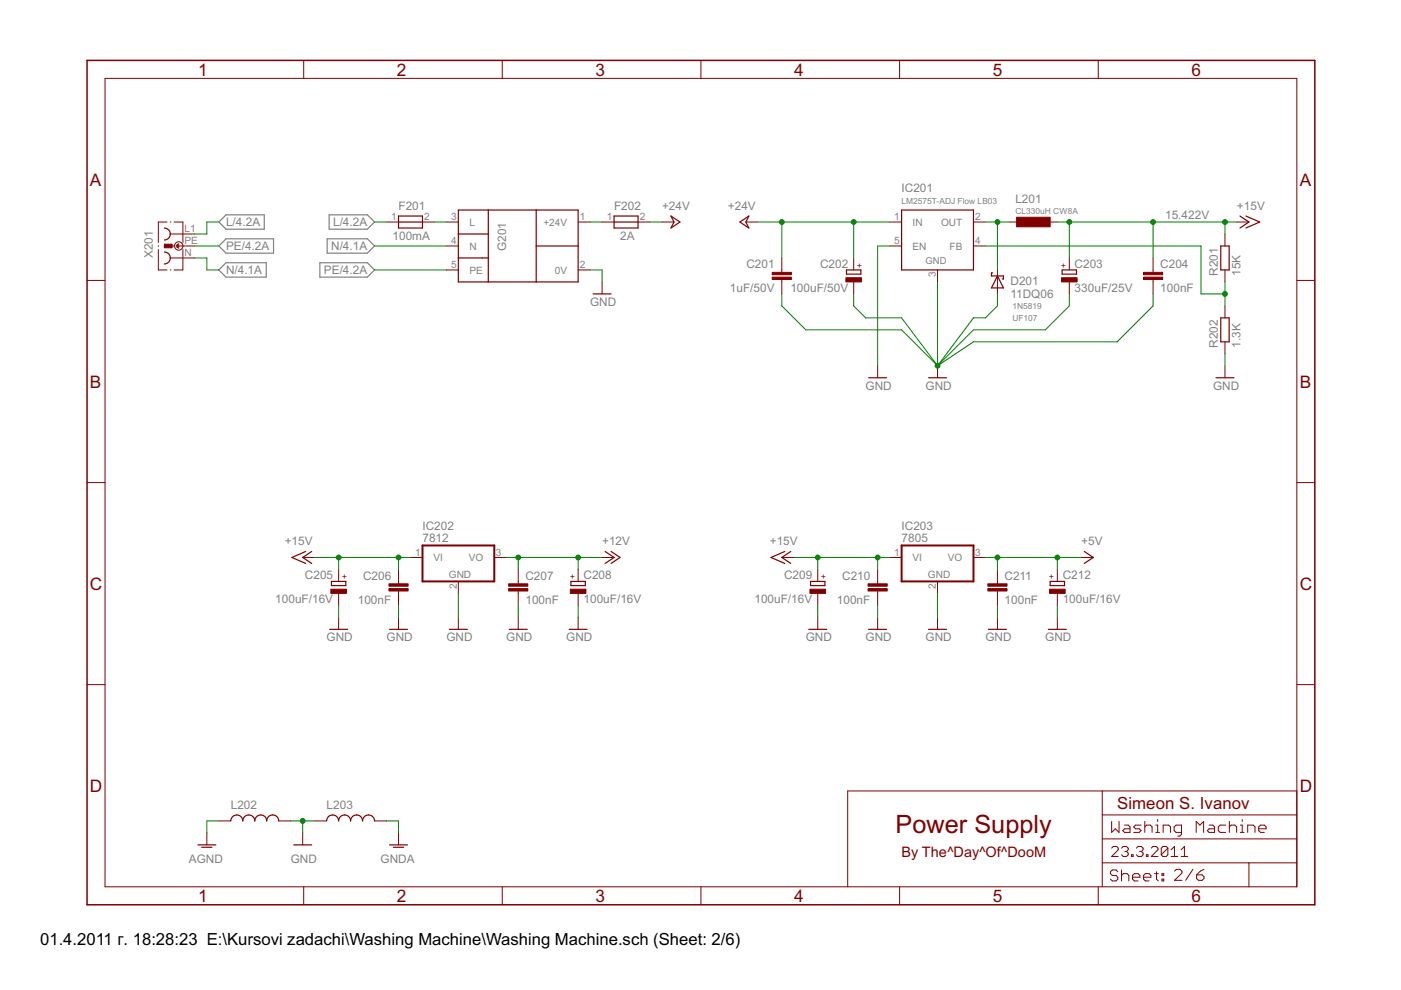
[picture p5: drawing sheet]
<svg xmlns="http://www.w3.org/2000/svg" width="297mm" height="210mm" viewBox="0 0 297 210" stroke-linecap="round" stroke-linejoin="round" font-family="sans-serif">
<g fill="#808080" stroke="#808080" stroke-width=".25">
<path d="M47.9 45.6l-1.5 1.5z"/>
<path d="M47.9 45.6h8.1z"/>
<path d="M46.4 47.1l1.5 1.5z"/>
<path d="M47.9 48.6h8.1z"/>
<path d="M56 45.6v3z"/>
<path d="M79.4 47.1l-1.5 1.5z"/>
<path d="M69.8 48.6h8.1z"/>
<path d="M77.9 45.6l1.5 1.5z"/>
<path d="M69.8 45.6h8.1z"/>
<path d="M69.8 45.6v3z"/>
<path d="M47.9 55.7l-1.5 1.5z"/>
<path d="M47.9 55.7h8.6z"/>
<path d="M46.4 57.2l1.5 1.6z"/>
<path d="M47.9 58.8h8.6z"/>
<path d="M56.5 55.7v3.1z"/>
<path d="M79.4 52.2l-1.5 1.5z"/>
<path d="M69.4 53.7h8.5z"/>
<path d="M77.9 50.6l1.5 1.6z"/>
<path d="M69.4 50.6h8.5z"/>
<path d="M69.4 50.6v3.1z"/>
<path d="M47.9 50.6l-1.5 1.6z"/>
<path d="M47.9 50.6h10.1z"/>
<path d="M46.4 52.2l1.5 1.5z"/>
<path d="M47.9 53.7h10.1z"/>
<path d="M58 50.6v3.1z"/>
<path d="M79.4 57.2l-1.5 1.6z"/>
<path d="M67.8 58.8h10.1z"/>
<path d="M77.9 55.7l1.5 1.5z"/>
<path d="M67.8 55.7h10.1z"/>
<path d="M67.8 55.7v3.1z"/>
</g>
<g fill="#800000" stroke="#800000" stroke-width=".21">
<path d="M275 182.9v5.1z"/>
<path d="M275 177.9v5z"/>
<path d="M275 172.8v5.1z"/>
<path d="M275 167.7v5.1z"/>
<path d="M179.7 167.7v20.3z"/>
<path d="M179.7 167.7h54z"/>
<path d="M233.7 167.7h41.3z"/>
<path d="M264.8 182.9v5.1z"/>
<path d="M264.8 182.9h10.2z"/>
<path d="M233.7 182.9h31.1z"/>
<path d="M233.7 182.9v5.1z"/>
<path d="M233.7 177.9v5z"/>
<path d="M233.7 177.9h41.3z"/>
<path d="M233.7 172.8v5.1z"/>
<path d="M233.7 172.8h41.3z"/>
<path d="M233.7 167.7v5.1z"/>
<path d="M235.7 174.2v2.3z"/>
<path d="M235.7 176.5l.8-.8z"/>
<path d="M236.5 175.7l.8 .8z"/>
<path d="M237.3 174.2v2.3z"/>
<path d="M238.4 174.9h.8z"/>
<path d="M239.2 174.9l.4 .4z"/>
<path d="M239.6 175.3v1.2z"/>
<path d="M238.4 176.5h1.2z"/>
<path d="M238 176.1l.4 .4z"/>
<path d="M238 176.1l.4-.4z"/>
<path d="M238.4 175.7h1.2z"/>
<path d="M240.4 176.5h1.1z"/>
<path d="M241.5 176.5l.4-.4z"/>
<path d="M241.5 175.7l.4 .4z"/>
<path d="M240.8 175.7h.7z"/>
<path d="M240.4 175.3l.4 .4z"/>
<path d="M240.4 175.3l.4-.4z"/>
<path d="M240.8 174.9h1.1z"/>
<path d="M242.7 174.2v2.3z"/>
<path d="M242.7 175.3l.4-.4z"/>
<path d="M243.1 174.9h.8z"/>
<path d="M243.9 174.9l.4 .4z"/>
<path d="M244.3 175.3v1.2z"/>
<path d="M245 174.9h.4z"/>
<path d="M245.4 174.9v1.6z"/>
<path d="M245 176.5h.8z"/>
<path d="M245.4 173.8v.4z"/>
<path d="M246.6 174.9v1.6z"/>
<path d="M246.6 174.9h1.2z"/>
<path d="M247.8 174.9l.4 .4z"/>
<path d="M248.2 175.3v1.2z"/>
<path d="M249.7 177.3h.4z"/>
<path d="M250.1 177.3l.4-.4z"/>
<path d="M250.5 174.9v2z"/>
<path d="M249.3 174.9h1.2z"/>
<path d="M248.9 175.3l.4-.4z"/>
<path d="M248.9 175.3v.8z"/>
<path d="M248.9 176.1l.4 .4z"/>
<path d="M249.3 176.5h1.2z"/>
<path d="M253.6 174.2v2.3z"/>
<path d="M253.6 174.2l.8 .7z"/>
<path d="M254.4 174.9l.8-.7z"/>
<path d="M255.2 174.2v2.3z"/>
<path d="M256.3 174.9h.8z"/>
<path d="M257.1 174.9l.4 .4z"/>
<path d="M257.5 175.3v1.2z"/>
<path d="M256.3 176.5h1.2z"/>
<path d="M256 176.1l.3 .4z"/>
<path d="M256 176.1l.3-.4z"/>
<path d="M256.3 175.7h1.2z"/>
<path d="M258.7 174.9h1.2z"/>
<path d="M258.3 175.3l.4-.4z"/>
<path d="M258.3 175.3v.8z"/>
<path d="M258.3 176.1l.4 .4z"/>
<path d="M258.7 176.5h1.2z"/>
<path d="M260.6 174.2v2.3z"/>
<path d="M260.6 175.3l.4-.4z"/>
<path d="M261 174.9h.8z"/>
<path d="M261.8 174.9l.4 .4z"/>
<path d="M262.2 175.3v1.2z"/>
<path d="M263 174.9h.4z"/>
<path d="M263.4 174.9v1.6z"/>
<path d="M263 176.5h.8z"/>
<path d="M263.4 173.8v.4z"/>
<path d="M264.5 174.9v1.6z"/>
<path d="M264.5 174.9h1.2z"/>
<path d="M265.7 174.9l.4 .4z"/>
<path d="M266.1 175.3v1.2z"/>
<path d="M267.3 176.5h.8z"/>
<path d="M266.9 176.1l.4 .4z"/>
<path d="M266.9 175.3v.8z"/>
<path d="M266.9 175.3l.4-.4z"/>
<path d="M267.3 174.9h.8z"/>
<path d="M268.1 174.9l.3 .4z"/>
<path d="M268.4 175.3v.4z"/>
<path d="M266.9 175.7h1.5z"/>
<path d="M235.7 181.6h1.4z"/>
<path d="M237.1 180.2l-1.4 1.4z"/>
<path d="M237.1 179.8v.4z"/>
<path d="M236.7 179.5l.4 .3z"/>
<path d="M236 179.5h.7z"/>
<path d="M236 179.5l-.3 .3z"/>
<path d="M238.1 179.5l-.3 .3z"/>
<path d="M238.1 179.5h.7z"/>
<path d="M238.8 179.5l.4 .3z"/>
<path d="M239.2 179.8v.4z"/>
<path d="M239.2 180.2l-.4 .3z"/>
<path d="M238.5 180.5h.3z"/>
<path d="M238.8 180.5l.4 .4z"/>
<path d="M239.2 180.9v.3z"/>
<path d="M239.2 181.2l-.4 .4z"/>
<path d="M238.1 181.6h.7z"/>
<path d="M237.8 181.2l.3 .4z"/>
<path d="M239.9 181.2v.4z"/>
<path d="M239.9 181.2h.3z"/>
<path d="M240.2 181.2v.4z"/>
<path d="M239.9 181.6h.3z"/>
<path d="M240.9 179.8l.4-.3z"/>
<path d="M241.3 179.5h.7z"/>
<path d="M242 179.5l.4 .3z"/>
<path d="M242.4 179.8v.4z"/>
<path d="M242.4 180.2l-.4 .3z"/>
<path d="M241.6 180.5h.4z"/>
<path d="M242 180.5l.4 .4z"/>
<path d="M242.4 180.9v.3z"/>
<path d="M242.4 181.2l-.4 .4z"/>
<path d="M241.3 181.6h.7z"/>
<path d="M240.9 181.2l.4 .4z"/>
<path d="M243.1 181.2v.4z"/>
<path d="M243.1 181.2h.3z"/>
<path d="M243.4 181.2v.4z"/>
<path d="M243.1 181.6h.3z"/>
<path d="M244.1 181.6h1.4z"/>
<path d="M244.1 181.6l1.4-1.4z"/>
<path d="M245.5 179.8v.4z"/>
<path d="M245.2 179.5l.3 .3z"/>
<path d="M244.5 179.5h.7z"/>
<path d="M244.5 179.5l-.4 .3z"/>
<path d="M246.2 179.8v1.4z"/>
<path d="M246.5 179.5l-.3 .3z"/>
<path d="M246.5 179.5h.8z"/>
<path d="M247.3 179.5l.3 .3z"/>
<path d="M247.6 179.8v1.4z"/>
<path d="M247.6 181.2l-.3 .4z"/>
<path d="M246.5 181.6h.8z"/>
<path d="M246.2 181.2l.3 .4z"/>
<path d="M246.2 181.2l1.4-1.4z"/>
<path d="M248.3 180.2l.7-.7z"/>
<path d="M249 179.5v2.1z"/>
<path d="M248.3 181.6h1.4z"/>
<path d="M251.1 179.5l-.7 .7z"/>
<path d="M251.1 179.5v2.1z"/>
<path d="M250.4 181.6h1.4z"/>
<path d="M249 186.6h1.6z"/>
<path d="M249 186.6l1.6-1.5z"/>
<path d="M250.6 184.7v.4z"/>
<path d="M250.2 184.3l.4 .4z"/>
<path d="M249.4 184.3h.8z"/>
<path d="M249 184.7l.4-.4z"/>
<path d="M252.9 184.3l-1.5 2.3z"/>
<path d="M254.5 184.7l.8-.4z"/>
<path d="M254.5 184.7l-.8 .8z"/>
<path d="M253.7 185.5v.8z"/>
<path d="M253.7 186.3l.4 .3z"/>
<path d="M254.1 186.6h.8z"/>
<path d="M254.9 186.6l.4-.3z"/>
<path d="M255.3 185.9v.4z"/>
<path d="M254.9 185.5l.4 .4z"/>
<path d="M253.7 185.5h1.2z"/>
<path d="M236.6 184.4l.4 .4z"/>
<path d="M235.8 184.4h.8z"/>
<path d="M235.4 184.8l.4-.4z"/>
<path d="M235.4 184.8v.4z"/>
<path d="M235.4 185.2l.4 .4z"/>
<path d="M235.8 185.6h.8z"/>
<path d="M236.6 185.6l.4 .4z"/>
<path d="M237 186v.4z"/>
<path d="M237 186.4l-.4 .4z"/>
<path d="M235.8 186.8h.8z"/>
<path d="M235.4 186.4l.4 .4z"/>
<path d="M237.8 184.4v2.4z"/>
<path d="M237.8 185.6l.4-.4z"/>
<path d="M238.2 185.2h.8z"/>
<path d="M239 185.2l.3 .4z"/>
<path d="M239.3 185.6v1.2z"/>
<path d="M240.5 186.8h.8z"/>
<path d="M240.1 186.4l.4 .4z"/>
<path d="M240.1 185.6v.8z"/>
<path d="M240.1 185.6l.4-.4z"/>
<path d="M240.5 185.2h.8z"/>
<path d="M241.3 185.2l.4 .4z"/>
<path d="M241.7 185.6v.4z"/>
<path d="M240.1 186h1.6z"/>
<path d="M242.8 186.8h.8z"/>
<path d="M242.5 186.4l.3 .4z"/>
<path d="M242.5 185.6v.8z"/>
<path d="M242.5 185.6l.3-.4z"/>
<path d="M242.8 185.2h.8z"/>
<path d="M243.6 185.2l.4 .4z"/>
<path d="M244 185.6v.4z"/>
<path d="M242.5 186h1.5z"/>
<path d="M245.2 184.8v1.6z"/>
<path d="M245.2 186.4l.4 .4z"/>
<path d="M244.8 185.2h.8z"/>
<path d="M246.4 185.2h.3z"/>
<path d="M246.7 185.2v.4z"/>
<path d="M246.4 185.6h.3z"/>
<path d="M246.4 185.2v.4z"/>
<path d="M246.4 186.4h.3z"/>
<path d="M246.7 186.4v.4z"/>
<path d="M246.4 186.8h.3z"/>
<path d="M246.4 186.4v.4z"/>
<path d="M22.3 16.6v171.4z"/>
<path d="M18.5 59.5h3.8z"/>
<path d="M18.5 102.3h3.8z"/>
<path d="M18.5 145.2h3.8z"/>
<path d="M22.3 188h252.7z"/>
<path d="M64.4 188v3.8z"/>
<path d="M106.5 188v3.8z"/>
<path d="M148.6 188v3.8z"/>
<path d="M190.7 188v3.8z"/>
<path d="M232.9 188v3.8z"/>
<path d="M275 16.6v171.4z"/>
<path d="M275 59.5h3.8z"/>
<path d="M275 102.3h3.8z"/>
<path d="M275 145.2h3.8z"/>
<path d="M22.3 16.6h252.7z"/>
<path d="M64.4 12.8v3.8z"/>
<path d="M106.5 12.8v3.8z"/>
<path d="M148.6 12.8v3.8z"/>
<path d="M190.7 12.8v3.8z"/>
<path d="M232.9 12.8v3.8z"/>
<path d="M94.6 52.2h2.6z"/>
<path d="M94.6 47.1h2.6z"/>
<path d="M94.6 57.2h2.6z"/>
<path d="M122.6 47.1h2.5z"/>
<path d="M122.6 57.2h2.5z"/>
<path d="M127.7 59.8v2.5z"/>
<path d="M140.4 47.1h2.5z"/>
<path d="M38.8 49.6h2.5z"/>
<path d="M38.8 54.7h2.5z"/>
<path d="M36.9 57.2h1.9z"/>
<path d="M36.1 57.2h.1z"/>
<path d="M33.6 57.2h1.8z"/>
<path d="M33.6 52.9v4.3z"/>
<path d="M33.6 52.1v.1z"/>
<path d="M33.6 47.1v4.3z"/>
<path d="M33.6 47.1h1.8z"/>
<path d="M36.1 47.1h.1z"/>
<path d="M36.9 47.1h1.9z"/>
<path d="M38.8 47.1v4.3z"/>
<path d="M38.8 52.1v.1z"/>
<path d="M38.8 52.9v4.3z"/>
<path d="M36.4 52.2h.6z"/>
<path d="M38.8 52.2h2.5z"/>
<path d="M36.1 49.6h2.6z"/>
<path d="M36.1 54.7h2.6z"/>
<path d="M37.9 52.2h.6z"/>
<path d="M37.9 51.6v1.1z"/>
<path d="M37.6 51.8v.7z"/>
<path d="M37.4 51.9v.5z"/>
<path d="M82 47.1h2.5z"/>
<path d="M89.6 47.1h2.5z"/>
<path d="M127.7 47.1h2.5z"/>
<path d="M135.3 47.1h2.5z"/>
<path d="M84.5 176.6v2.5z"/>
<path d="M43.9 176.6v2.5z"/>
<path d="M59.1 174.1h2.5z"/>
<path d="M46.4 174.1h2.5z"/>
<path d="M79.4 174.1h2.6z"/>
<path d="M66.7 174.1h2.6z"/>
<path d="M64.2 176.6v2.5z"/>
<path d="M188.6 47.1h2.6z"/>
<path d="M206.4 47.1h2.5z"/>
<path d="M198.8 57.2v2.6z"/>
<path d="M206.4 52.2h2.5z"/>
<path d="M188.6 52.2h2.6z"/>
<path d="M198.8 77.6v2.5z"/>
<path d="M186.1 77.6v2.5z"/>
<path d="M181 59.8v2.5z"/>
<path d="M181 54.7v2.5z"/>
<path d="M226.7 59.8v2.5z"/>
<path d="M226.7 54.7v2.5z"/>
<path d="M211.5 59.8v2.5z"/>
<path d="M211.5 57.2v2.6z"/>
<path d="M221.6 47.1h2.6z"/>
<path d="M214 47.1h2.6z"/>
<path d="M259.7 49.6v2.6z"/>
<path d="M259.7 57.2v2.6z"/>
<path d="M259.7 64.9v2.5z"/>
<path d="M259.7 72.5v2.5z"/>
<path d="M259.7 77.6v2.5z"/>
<path d="M262.3 47.1h2.5z"/>
<path d="M158.1 47.1h2.6z"/>
<path d="M165.8 54.7v2.5z"/>
<path d="M165.8 59.8v2.5z"/>
<path d="M165.8 57.2v.5z"/>
<path d="M165.8 59.3v.5z"/>
<path d="M244.5 54.7v2.5z"/>
<path d="M244.5 59.8v2.5z"/>
<path d="M244.5 57.2v.5z"/>
<path d="M244.5 59.3v.5z"/>
<path d="M87 118.2h2.6z"/>
<path d="M97.2 123.3v2.5z"/>
<path d="M104.8 118.2h2.5z"/>
<path d="M97.2 130.9v2.5z"/>
<path d="M109.9 120.7v2.6z"/>
<path d="M109.9 125.8v2.6z"/>
<path d="M109.9 123.3v.5z"/>
<path d="M109.9 125.3v.5z"/>
<path d="M84.5 120.7v2.6z"/>
<path d="M84.5 125.8v2.6z"/>
<path d="M84.5 123.3v.5z"/>
<path d="M84.5 125.3v.5z"/>
<path d="M71.8 125.8v2.6z"/>
<path d="M71.8 120.7v2.6z"/>
<path d="M122.6 125.8v2.6z"/>
<path d="M122.6 120.7v2.6z"/>
<path d="M84.5 130.9v2.5z"/>
<path d="M71.8 130.9v2.5z"/>
<path d="M109.9 130.9v2.5z"/>
<path d="M122.6 130.9v2.5z"/>
<path d="M188.6 118.2h2.6z"/>
<path d="M198.8 123.3v2.5z"/>
<path d="M206.4 118.2h2.5z"/>
<path d="M198.8 130.9v2.5z"/>
<path d="M211.5 120.7v2.6z"/>
<path d="M211.5 125.8v2.6z"/>
<path d="M211.5 123.3v.5z"/>
<path d="M211.5 125.3v.5z"/>
<path d="M186.1 120.7v2.6z"/>
<path d="M186.1 125.8v2.6z"/>
<path d="M186.1 123.3v.5z"/>
<path d="M186.1 125.3v.5z"/>
<path d="M173.4 125.8v2.6z"/>
<path d="M173.4 120.7v2.6z"/>
<path d="M224.2 125.8v2.6z"/>
<path d="M224.2 120.7v2.6z"/>
<path d="M186.1 130.9v2.5z"/>
<path d="M173.4 130.9v2.5z"/>
<path d="M211.5 130.9v2.5z"/>
<path d="M224.2 130.9v2.5z"/>
<path d="M229.3 118.2h2.5z"/>
<path d="M127.7 118.2h2.5z"/>
<path d="M165.8 118.2h2.5z"/>
<path d="M64.2 118.2h2.5z"/>
</g>
<g fill="#800000" stroke="#800000" stroke-width=".32">
<path d="M18.5 12.8v179z"/>
<path d="M18.5 191.8h260.3z"/>
<path d="M278.8 12.8v179z"/>
<path d="M18.5 12.8h260.3z"/>
</g>
<g fill="#800000" stroke="#800000" stroke-width=".25">
<path d="M97.2 44.5v5.1z"/>
<path d="M97.2 49.6v5.1z"/>
<path d="M97.2 54.7v5.1z"/>
<path d="M97.2 59.8h6.3z"/>
<path d="M103.5 59.8h10.2z"/>
<path d="M113.7 59.8h8.9z"/>
<path d="M122.6 52.2v7.6z"/>
<path d="M122.6 44.5v7.7z"/>
<path d="M113.7 44.5h8.9z"/>
<path d="M103.5 44.5h10.2z"/>
<path d="M97.2 44.5h6.3z"/>
<path d="M103.5 44.5v5.1z"/>
<path d="M103.5 49.6v5.1z"/>
<path d="M103.5 54.7v5.1z"/>
<path d="M113.7 44.5v7.7z"/>
<path d="M113.7 52.2v7.6z"/>
<path d="M97.2 49.6h6.3z"/>
<path d="M97.2 54.7h5.1z"/>
<path d="M102.3 54.7h1.2z"/>
<path d="M113.7 52.2h8.9z"/>
<path d="M125.8 62.3h3.8z"/>
<path d="M142.9 47.1l-.6 1.2z"/>
<path d="M142.3 45.8l.6 1.3z"/>
<path d="M142.3 48.3l1.9-1.2z"/>
<path d="M142.3 45.8l1.9 1.3z"/>
<path d="M84.5 48.3h5.1z"/>
<path d="M84.5 45.8v2.5z"/>
<path d="M84.5 47.1h5.1z"/>
<path d="M84.5 45.8h5.1z"/>
<path d="M89.6 45.8v2.5z"/>
<path d="M130.2 48.3h5.1z"/>
<path d="M130.2 45.8v2.5z"/>
<path d="M130.2 47.1h5.1z"/>
<path d="M130.2 45.8h5.1z"/>
<path d="M135.3 45.8v2.5z"/>
<path d="M82.6 179.1h3.8z"/>
<path d="M83.4 179.6h2.2z"/>
<path d="M42 179.1h3.8z"/>
<path d="M42.8 179.6h2.1z"/>
<path d="M62.3 179.1h3.8z"/>
<path d="M191.2 44.5h15.2z"/>
<path d="M206.4 44.5v12.7z"/>
<path d="M191.2 57.2h15.2z"/>
<path d="M191.2 44.5v12.7z"/>
<path d="M196.9 80.1h3.8z"/>
<path d="M184.2 80.1h3.8z"/>
<path d="M179.5 58.1h3z"/>
<path d="M179.5 57.2v.9z"/>
<path d="M182.5 57.2v.9z"/>
<path d="M179.5 57.2h3z"/>
<path d="M225.2 58.1h3z"/>
<path d="M228.2 57.2v.9z"/>
<path d="M225.2 57.2v.9z"/>
<path d="M225.2 57.2h3z"/>
<path d="M211.5 58.5l1.2 2.5z"/>
<path d="M211.5 58.5l-1.3 2.5z"/>
<path d="M210.2 57.9v.6z"/>
<path d="M210.2 58.5h1.3z"/>
<path d="M210.2 61h2.5z"/>
<path d="M211.5 58.5h1.2z"/>
<path d="M210.2 57.9h.3z"/>
<path d="M212.7 58.5v.6z"/>
<path d="M212.5 59.1h.2z"/>
<path d="M260.6 52.2v5z"/>
<path d="M258.8 52.2v5z"/>
<path d="M258.8 52.2h1.8z"/>
<path d="M258.8 57.2h1.8z"/>
<path d="M260.6 67.4v5.1z"/>
<path d="M258.8 67.4v5.1z"/>
<path d="M258.8 67.4h1.8z"/>
<path d="M258.8 72.5h1.8z"/>
<path d="M257.8 80.1h3.8z"/>
<path d="M262.9 48.3l1.9-1.2z"/>
<path d="M262.9 45.8l1.9 1.3z"/>
<path d="M264.2 48.3l2.9-1.2z"/>
<path d="M264.2 45.8l2.9 1.3z"/>
<path d="M158.1 47.1l.7 1.2z"/>
<path d="M158.8 45.8l-.7 1.3z"/>
<path d="M156.9 47.1l1.9 1.2z"/>
<path d="M156.9 47.1l1.9-1.3z"/>
<path d="M95.3 133.4h3.8z"/>
<path d="M70.3 124.2h3z"/>
<path d="M70.3 123.3v.9z"/>
<path d="M73.3 123.3v.9z"/>
<path d="M70.3 123.3h3z"/>
<path d="M121.1 124.2h3z"/>
<path d="M124.1 123.3v.9z"/>
<path d="M121.1 123.3v.9z"/>
<path d="M121.1 123.3h3z"/>
<path d="M82.6 133.4h3.8z"/>
<path d="M69.9 133.4h3.8z"/>
<path d="M108 133.4h3.8z"/>
<path d="M120.7 133.4h3.8z"/>
<path d="M196.9 133.4h3.8z"/>
<path d="M171.9 124.2h3z"/>
<path d="M171.9 123.3v.9z"/>
<path d="M174.9 123.3v.9z"/>
<path d="M171.9 123.3h3z"/>
<path d="M222.7 124.2h3z"/>
<path d="M225.7 123.3v.9z"/>
<path d="M222.7 123.3v.9z"/>
<path d="M222.7 123.3h3z"/>
<path d="M184.2 133.4h3.8z"/>
<path d="M171.5 133.4h3.8z"/>
<path d="M209.6 133.4h3.8z"/>
<path d="M222.3 133.4h3.8z"/>
<path d="M229.9 119.5l1.9-1.3z"/>
<path d="M229.9 116.9l1.9 1.3z"/>
<path d="M128.3 119.5l1.9-1.3z"/>
<path d="M128.3 116.9l1.9 1.3z"/>
<path d="M129.6 119.5l1.9-1.3z"/>
<path d="M129.6 116.9l1.9 1.3z"/>
<path d="M165.8 118.2l1.9 1.3z"/>
<path d="M165.8 118.2l1.9-1.3z"/>
<path d="M163.5 118.2l2.9 1.3z"/>
<path d="M163.5 118.2l2.9-1.3z"/>
<path d="M64.2 118.2l1.9 1.3z"/>
<path d="M64.2 118.2l1.9-1.3z"/>
<path d="M61.9 118.2l2.9 1.3z"/>
<path d="M61.9 118.2l2.9-1.3z"/>
</g>
<path d="M34.8 48.3a1.27 1.27 0 0 1 1.3 1.3 1.27 1.27 0 0 1-1.3 1.3M34.8 53.4a1.27 1.27 0 0 1 1.3 1.3 1.27 1.27 0 0 1-1.3 1.3M48.9 174.1a1.27 1.27 0 0 1 1.3-1.3 1.27 1.27 0 0 1 1.3 1.3 1.27 1.27 0 0 1 1.2-1.3 1.27 1.27 0 0 1 1.3 1.3 1.27 1.27 0 0 1 1.3-1.3 1.27 1.27 0 0 1 1.3 1.3 1.27 1.27 0 0 1 1.2-1.3 1.27 1.27 0 0 1 1.3 1.3M69.3 174.1a1.27 1.27 0 0 1 1.2-1.3 1.27 1.27 0 0 1 1.3 1.3 1.27 1.27 0 0 1 1.3-1.3 1.27 1.27 0 0 1 1.2 1.3 1.27 1.27 0 0 1 1.3-1.3 1.27 1.27 0 0 1 1.3 1.3 1.27 1.27 0 0 1 1.2-1.3 1.27 1.27 0 0 1 1.3 1.3" fill="none" stroke="#800000" stroke-width=".25"/>
<g fill="#800000" stroke="#800000" stroke-width=".21">
<path d="M34.8 51.8h1.7v.7h-1.7z"/>
<path d="M179.3 58.9h3.3v.9h-3.3z"/>
<path d="M225.1 58.9h3.3v.9h-3.3z"/>
<path d="M215.5 46.1h7.2v2h-7.2z"/>
<path d="M163.7 58.8h4.1v.5h-4.1z"/>
<path d="M163.7 57.7h4.1v.6h-4.1z"/>
<path d="M242.4 58.8h4.1v.5h-4.1z"/>
<path d="M242.4 57.7h4.1v.6h-4.1z"/>
<path d="M107.8 124.8h4.1v.5h-4.1z"/>
<path d="M107.8 123.8h4.1v.5h-4.1z"/>
<path d="M82.5 124.8h4v.5h-4z"/>
<path d="M82.5 123.8h4v.5h-4z"/>
<path d="M70.1 124.9h3.3v.9h-3.3z"/>
<path d="M120.9 124.9h3.3v.9h-3.3z"/>
<path d="M209.4 124.8h4.1v.5h-4.1z"/>
<path d="M209.4 123.8h4.1v.5h-4.1z"/>
<path d="M184 124.8h4.1v.5h-4.1z"/>
<path d="M184 123.8h4.1v.5h-4.1z"/>
<path d="M171.7 124.9h3.3v.9h-3.3z"/>
<path d="M222.5 124.9h3.3v.9h-3.3z"/>
</g>
<circle cx="37.9" cy="52.2" r=".89" fill="none" stroke="#800000" stroke-width=".21"/>
<g fill="#800000" stroke="#800000" stroke-width=".42">
<path d="M89.6 123.3h15.2z"/>
<path d="M104.8 115.7v7.6z"/>
<path d="M89.6 115.7h15.2z"/>
<path d="M89.6 115.7v7.6z"/>
<path d="M191.2 123.3h15.2z"/>
<path d="M206.4 115.7v7.6z"/>
<path d="M191.2 115.7h15.2z"/>
<path d="M191.2 115.7v7.6z"/>
</g>
<g fill="#008000" stroke="#008000" stroke-width=".21">
<path d="M125.1 57.2h2.6z"/>
<path d="M127.7 57.2v2.6z"/>
<path d="M61.6 174.1h2.6z"/>
<path d="M64.2 174.1h2.5z"/>
<path d="M64.2 174.1v2.5z"/>
<path d="M198.8 59.8v17.8z"/>
<path d="M211.5 62.3v2.6z"/>
<path d="M211.5 64.9l-2.6 2.5z"/>
<path d="M206.4 67.4h2.5z"/>
<path d="M206.4 67.4l-7.6 10.2z"/>
<path d="M226.7 62.3v2.6z"/>
<path d="M226.7 64.9l-5.1 5z"/>
<path d="M206.4 69.9h15.2z"/>
<path d="M206.4 69.9l-7.6 7.7z"/>
<path d="M181 62.3v2.6z"/>
<path d="M181 64.9l2.5 2.5z"/>
<path d="M183.5 67.4h7.7z"/>
<path d="M191.2 67.4l7.6 10.2z"/>
<path d="M165.8 62.3v2.6z"/>
<path d="M165.8 64.9l5 5z"/>
<path d="M170.8 69.9h20.4z"/>
<path d="M191.2 69.9l7.6 7.7z"/>
<path d="M244.5 62.3v2.6z"/>
<path d="M244.5 64.9l-7.6 7.6z"/>
<path d="M206.4 72.5h30.5z"/>
<path d="M198.8 77.6l7.6-5.1z"/>
<path d="M186.1 52.2v25.4z"/>
<path d="M186.1 52.2h2.5z"/>
<path d="M259.7 75v2.6z"/>
<path d="M84.5 128.4v2.5z"/>
<path d="M71.8 128.4v2.5z"/>
<path d="M109.9 128.4v2.5z"/>
<path d="M122.6 128.4v2.5z"/>
<path d="M97.2 125.8v5.1z"/>
<path d="M186.1 128.4v2.5z"/>
<path d="M173.4 128.4v2.5z"/>
<path d="M211.5 128.4v2.5z"/>
<path d="M224.2 128.4v2.5z"/>
<path d="M198.8 125.8v5.1z"/>
<path d="M92.1 47.1h2.5z"/>
<path d="M41.3 49.6h2.6z"/>
<path d="M43.9 47.1v2.5z"/>
<path d="M43.9 47.1h2.5z"/>
<path d="M79.4 47.1h2.6z"/>
<path d="M41.3 54.7h2.6z"/>
<path d="M43.9 54.7v2.5z"/>
<path d="M43.9 57.2h2.5z"/>
<path d="M79.4 52.2h15.2z"/>
<path d="M41.3 52.2h5.1z"/>
<path d="M79.4 57.2h15.2z"/>
<path d="M125.1 47.1h2.6z"/>
<path d="M137.8 47.1h2.6z"/>
<path d="M181 47.1h7.6z"/>
<path d="M181 47.1v7.6z"/>
<path d="M160.7 47.1h5.1z"/>
<path d="M165.8 47.1h15.2z"/>
<path d="M165.8 47.1v7.6z"/>
<path d="M82 174.1h2.5z"/>
<path d="M84.5 174.1v2.5z"/>
<path d="M43.9 174.1h2.5z"/>
<path d="M43.9 174.1v2.5z"/>
<path d="M224.2 47.1h2.5z"/>
<path d="M226.7 47.1v7.6z"/>
<path d="M226.7 47.1h17.8z"/>
<path d="M244.5 47.1h15.2z"/>
<path d="M259.7 47.1v2.5z"/>
<path d="M259.7 47.1h2.6z"/>
<path d="M244.5 47.1v7.6z"/>
<path d="M71.8 118.2v2.5z"/>
<path d="M71.8 118.2h12.7z"/>
<path d="M84.5 118.2h2.5z"/>
<path d="M84.5 118.2v2.5z"/>
<path d="M66.7 118.2h5.1z"/>
<path d="M186.1 118.2h2.5z"/>
<path d="M173.4 118.2h12.7z"/>
<path d="M173.4 118.2v2.5z"/>
<path d="M186.1 118.2v2.5z"/>
<path d="M168.3 118.2h5.1z"/>
<path d="M211.5 47.1h2.5z"/>
<path d="M208.9 47.1h2.6z"/>
<path d="M211.5 47.1v10.1z"/>
<path d="M208.9 52.2h45.7z"/>
<path d="M254.6 52.2v10.1z"/>
<path d="M259.7 62.3v2.6z"/>
<path d="M259.7 59.8v2.5z"/>
<path d="M254.6 62.3h5.1z"/>
<path d="M208.9 118.2h2.6z"/>
<path d="M211.5 118.2v2.5z"/>
<path d="M211.5 118.2h12.7z"/>
<path d="M224.2 118.2v2.5z"/>
<path d="M224.2 118.2h5.1z"/>
<path d="M107.3 118.2h2.6z"/>
<path d="M109.9 118.2v2.5z"/>
<path d="M109.9 118.2h12.7z"/>
<path d="M122.6 118.2v2.5z"/>
<path d="M122.6 118.2h5.1z"/>
<circle cx="64.2" cy="174.1" r=".51"/>
<circle cx="198.8" cy="77.6" r=".51"/>
<circle cx="181" cy="47.1" r=".51"/>
<circle cx="165.8" cy="47.1" r=".51"/>
<circle cx="226.7" cy="47.1" r=".51"/>
<circle cx="259.7" cy="47.1" r=".51"/>
<circle cx="244.5" cy="47.1" r=".51"/>
<circle cx="84.5" cy="118.2" r=".51"/>
<circle cx="71.8" cy="118.2" r=".51"/>
<circle cx="186.1" cy="118.2" r=".51"/>
<circle cx="173.4" cy="118.2" r=".51"/>
<circle cx="211.5" cy="47.1" r=".51"/>
<circle cx="259.7" cy="62.3" r=".51"/>
<circle cx="211.5" cy="118.2" r=".51"/>
<circle cx="224.2" cy="118.2" r=".51"/>
<circle cx="109.9" cy="118.2" r=".51"/>
<circle cx="122.6" cy="118.2" r=".51"/>
</g>
<text font-size="6" fill="#800000" x="189.9" y="176.6">Power Supply</text>
<g font-size="4.1" fill="#800000">
<text x="42" y="16">1</text>
<text x="84.1" y="16">2</text>
<text x="126.3" y="16">3</text>
<text x="168.4" y="16">4</text>
<text x="210.5" y="16">5</text>
<text x="252.6" y="16">6</text>
<text x="19.1" y="39.3">A</text>
<text x="275.6" y="39.3">A</text>
<text x="19.1" y="82.2">B</text>
<text x="275.6" y="82.2">B</text>
<text x="19.1" y="125">C</text>
<text x="275.6" y="125">C</text>
<text x="19.1" y="167.9">D</text>
<text x="275.6" y="167.9">D</text>
<text x="42" y="191.2">1</text>
<text x="84.1" y="191.2">2</text>
<text x="126.3" y="191.2">3</text>
<text x="168.4" y="191.2">4</text>
<text x="210.5" y="191.2">5</text>
<text x="252.6" y="191.2">6</text>
</g>
<text font-size="4" fill="#800000" x="236.9" y="171.5">Simeon S. Ivanov</text>
<text font-size="4" x="8.5" y="200.4">01.4.2011 г. 18:28:23 E:\Kursovi zadachi\Washing Machine\Washing Machine.sch (Sheet: 2/6)</text>
<text font-size="3.4" fill="#800000" x="191.2" y="181.7">By The^Day^Of^DooM</text>
<g font-size="2.8" fill="#808080">
<text x="191.2" y="40.7">IC201</text>
<text x="47.9" y="48">L/4.2A</text>
<text x="70.6" y="48">L/4.2A</text>
<text x="84.5" y="44.5">F201</text>
<text x="130.2" y="44.5">F202</text>
<text x="140.4" y="44.5">+24V</text>
<text x="154.3" y="44.5">+24V</text>
<text x="215.3" y="43">L201</text>
<text x="247" y="46.4">15.422V</text>
<text x="262.3" y="44.5">+15V</text>
<text x="47.9" y="53.1">PE/4.2A</text>
<text x="70.2" y="53.1">N/4.1A</text>
<text x="83.2" y="50.9">100mA</text>
<text x="107.3" y="53.2" transform="rotate(-90 107.3 53.2)">G201</text>
<text x="131.5" y="50.9">2A</text>
<text x="32.4" y="54.7" transform="rotate(-90 32.4 54.7)">X201</text>
<text x="47.9" y="58.1">N/4.1A</text>
<text x="68.7" y="58.1">PE/4.2A</text>
<text x="158.2" y="56.9">C201</text>
<text x="173.9" y="56.8">C202</text>
<text x="227.8" y="56.8">C203</text>
<text x="246" y="56.9">C204</text>
<text x="258.2" y="58.5" transform="rotate(-90 258.2 58.5)">R201</text>
<text x="263" y="58.5" transform="rotate(-90 263 58.5)">15K</text>
<text x="125.1" y="64.9">GND</text>
<text x="154.7" y="61.9">1uF/50V</text>
<text x="167.6" y="61.8">100uF/50V</text>
<text x="214.3" y="63.2">11DQ06</text>
<text x="214.3" y="60.4">D201</text>
<text x="227.8" y="61.8">330uF/25V</text>
<text x="246" y="61.9">100nF</text>
<text x="258.2" y="73.7" transform="rotate(-90 258.2 73.7)">R202</text>
<text x="263" y="73.7" transform="rotate(-90 263 73.7)">1.3K</text>
<text x="183.5" y="82.6">GND</text>
<text x="196.2" y="82.6">GND</text>
<text x="257.2" y="82.6">GND</text>
<text x="89.6" y="112.5">IC202</text>
<text x="191.2" y="112.5">IC203</text>
<text x="60.4" y="115.6">+15V</text>
<text x="89.6" y="115">7812</text>
<text x="127.7" y="115.6">+12V</text>
<text x="163.2" y="115.6">+15V</text>
<text x="191.2" y="115">7805</text>
<text x="229.2" y="115.6">+5V</text>
<text x="64.7" y="122.8">C205</text>
<text x="77" y="122.9">C206</text>
<text x="111.4" y="122.9">C207</text>
<text x="123.7" y="122.8">C208</text>
<text x="166.2" y="122.8">C209</text>
<text x="178.6" y="122.9">C210</text>
<text x="213" y="122.9">C211</text>
<text x="225.3" y="122.8">C212</text>
<text x="58.4" y="127.9">100uF/16V</text>
<text x="75.9" y="128">100nF</text>
<text x="111.4" y="128">100nF</text>
<text x="123.7" y="127.9">100uF/16V</text>
<text x="160" y="127.9">100uF/16V</text>
<text x="177.4" y="128">100nF</text>
<text x="213" y="128">100nF</text>
<text x="225.3" y="127.9">100uF/16V</text>
<text x="69.2" y="136">GND</text>
<text x="81.9" y="136">GND</text>
<text x="94.6" y="136">GND</text>
<text x="107.3" y="136">GND</text>
<text x="120" y="136">GND</text>
<text x="170.8" y="136">GND</text>
<text x="183.5" y="136">GND</text>
<text x="196.2" y="136">GND</text>
<text x="208.9" y="136">GND</text>
<text x="221.6" y="136">GND</text>
<text x="48.9" y="171.5">L202</text>
<text x="69.2" y="171.5">L203</text>
<text x="40" y="182.9">AGND</text>
<text x="61.6" y="182.9">GND</text>
<text x="80.7" y="182.9">GNDA</text>
</g>
<g font-size="2.4" fill="#808080">
<text x="82.9" y="46.7">1</text>
<text x="89.9" y="46.7">2</text>
<text x="95.6" y="46.7">3</text>
<text x="99.5" y="47.8">L</text>
<text x="115.2" y="47.8">+24V</text>
<text x="122.9" y="46.7">1</text>
<text x="128.7" y="46.7">1</text>
<text x="135.6" y="46.7">2</text>
<text x="189.6" y="46.7">1</text>
<text x="193.5" y="47.8">IN</text>
<text x="199.5" y="47.8">OUT</text>
<text x="206.7" y="46.7">2</text>
<text x="39.1" y="49.3">L1</text>
<text x="39.1" y="51.8">PE</text>
<text x="95.6" y="51.8">4</text>
<text x="99.5" y="52.9">N</text>
<text x="189.6" y="51.8">5</text>
<text x="193.5" y="52.9">EN</text>
<text x="201.3" y="52.9">FB</text>
<text x="206.7" y="51.8">4</text>
<text x="39.1" y="54.3">N</text>
<text x="95.6" y="56.9">5</text>
<text x="99.5" y="58">PE</text>
<text x="117.6" y="58">0V</text>
<text x="122.9" y="56.9">2</text>
<text x="198.4" y="58.8" transform="rotate(-90 198.4 58.8)">3</text>
<text x="88" y="117.8">1</text>
<text x="91.9" y="119">VI</text>
<text x="99.4" y="119">VO</text>
<text x="105.2" y="117.8">3</text>
<text x="189.6" y="117.8">1</text>
<text x="193.5" y="119">VI</text>
<text x="201" y="119">VO</text>
<text x="206.7" y="117.8">3</text>
<text x="95.2" y="122.5">GND</text>
<text x="96.8" y="124.8" transform="rotate(-90 96.8 124.8)">2</text>
<text x="196.7" y="122.5">GND</text>
<text x="198.4" y="124.8" transform="rotate(-90 198.4 124.8)">2</text>
</g>
<text font-size="2.2" fill="#808080" x="196.2" y="56">GND</text>
<g font-size="2" fill="#808080">
<text x="191.2" y="43.3">LM2575T-ADJ Flow LB03</text>
<text x="215.3" y="45.3">CL330uH CW8A</text>
<text x="214.6" y="65.5">1N5819</text>
<text x="214.6" y="68">UF107</text>
</g>
<g font-size="2" fill="#800000">
<text x="182.8" y="56.8" transform="rotate(-90 182.8 56.8)">+</text>
<text x="226.1" y="56.8" transform="rotate(-90 226.1 56.8)">+</text>
<text x="73.6" y="122.9" transform="rotate(-90 73.6 122.9)">+</text>
<text x="122" y="122.9" transform="rotate(-90 122 122.9)">+</text>
<text x="175.2" y="122.9" transform="rotate(-90 175.2 122.9)">+</text>
<text x="223.6" y="122.9" transform="rotate(-90 223.6 122.9)">+</text>
</g>
</svg>
